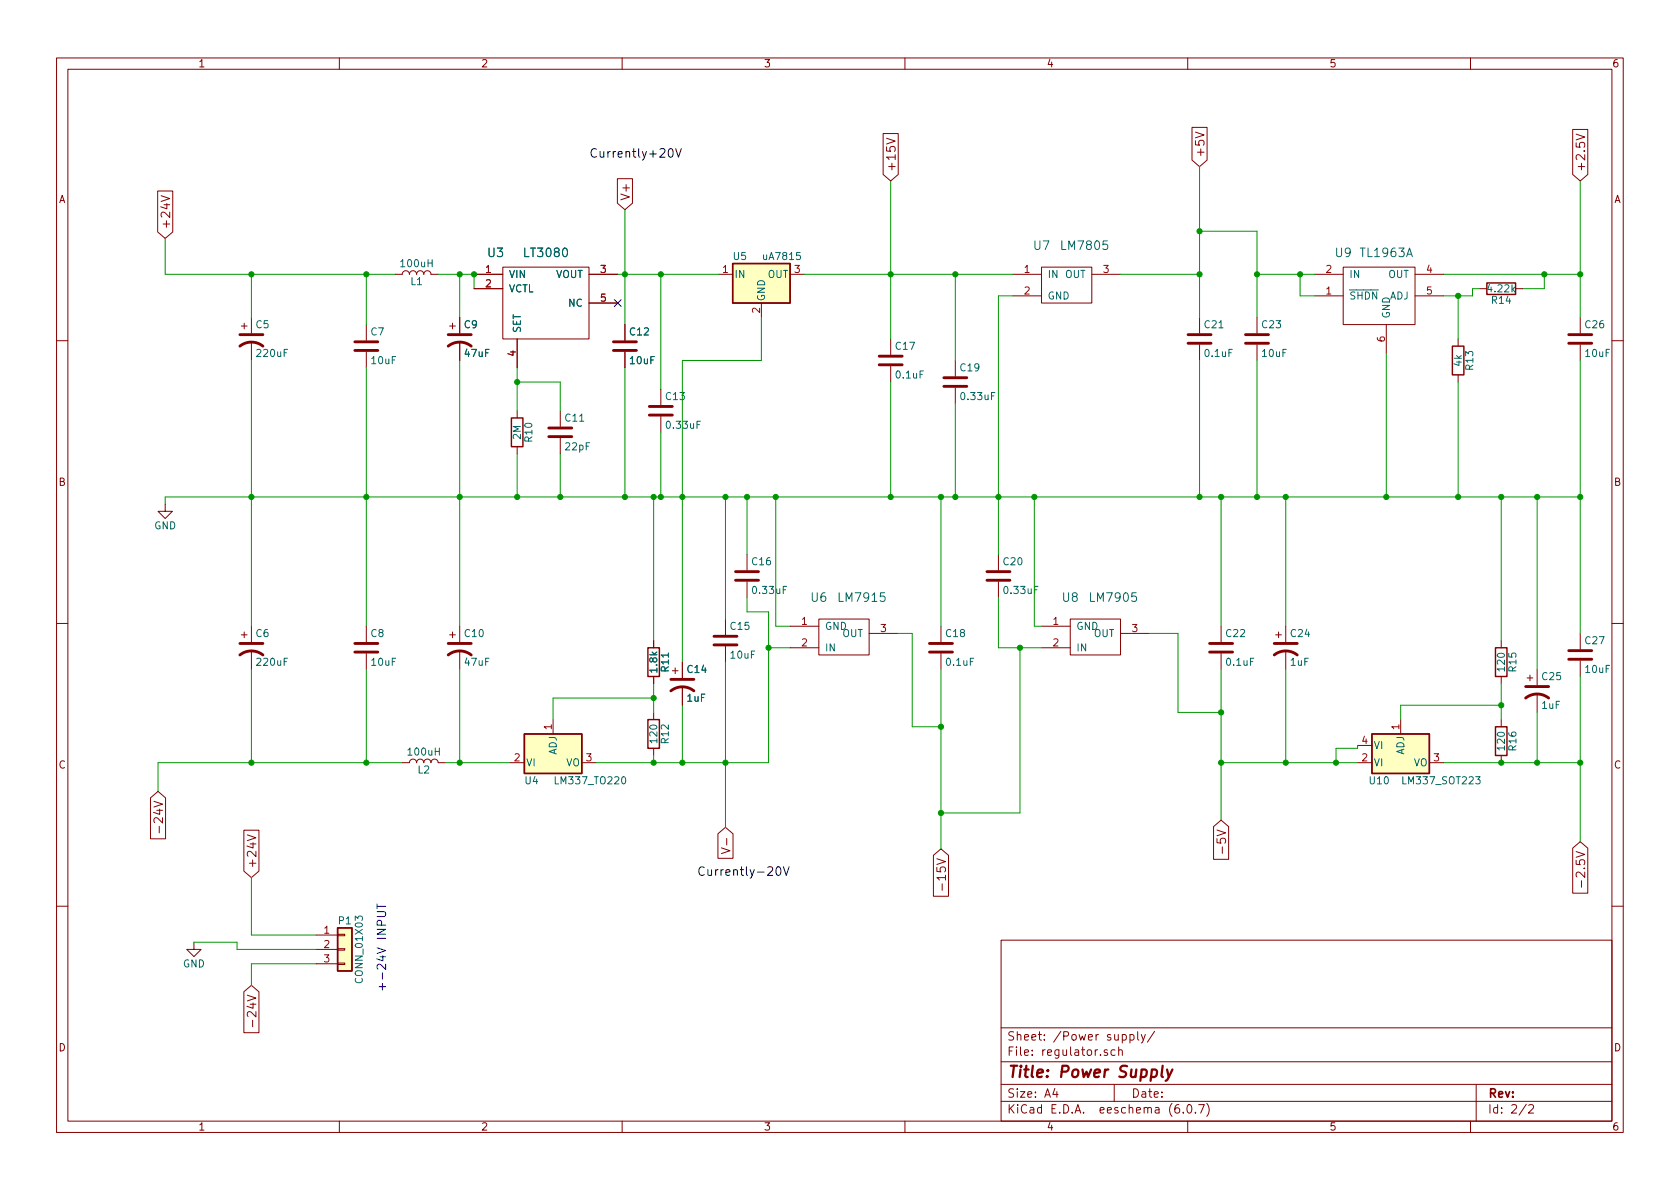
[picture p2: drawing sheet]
<svg xmlns="http://www.w3.org/2000/svg" width="297mm" height="210mm" viewBox="0 0 297 210" stroke-linecap="round" stroke-linejoin="round" font-family="sans-serif">
<g fill="none" stroke="#840000" stroke-width=".18">
<path d="M10 10.2h277v190.1h-277zM12 12.2h273v186.1h-273zM60 10.2v2M110 10.2v2M160 10.2v2M210 10.2v2M260 10.2v2M27.9 33.8h2.6v7.2l-1.3 1.2-1.3-1.2zM28.5 34.6l1.5 .5-1.5 .5M109.2 31.6h2.6v4.3l-1.3 1.2-1.3-1.2zM156.1 23.6h2.7v7.3l-1.3 1.1-1.4-1.1zM156.8 24.4l1.5 .6-1.5 .5"/>
<path d="M210.8 22.5h2.6v5.8l-1.3 1.2-1.3-1.2zM211.4 23.4l1.5 .5-1.5 .5M278.1 22.9h2.6v8l-1.3 1.1-1.3-1.1zM278.7 23.7l1.5 .5-1.5 .5M42.7 57.7h1M43.2 57.1v1.1M44.4 56.1v2.8M64.8 57.4v2.8M69.8 48.5h1.3a.64 .64 0 0 1 .7-.6 .64 .64 0 0 1 .6 .6 .64 .64 0 0 1 .6-.6 .64 .64 0 0 1 .7 .6 .64 .64 0 0 1 .6-.6 .64 .64 0 0 1 .6 .6 .64 .64 0 0 1 .7-.6 .64 .64 0 0 1 .6 .6h1.3M79.5 57.7h1M80 57.1v1.1M81.3 56.1v2.8"/>
<path d="M83.8 48.5h5.1M83.8 51h5.1M88.9 47.2h15.2v12.7h-15.2zM91.4 59.9v5.1M104.1 48.5h5.1M104.1 53.6h5.1M110.5 57.4v2.8M127 48.5h2.5M134.6 53.6v2.5M139.7 48.5h2.5M157.5 59.9v2.8M179.1 48.5h5"/>
<path d="M179.1 52.3h5M184.1 47.2h8.9v6.4h-8.9zM193 48.5h5.1M212.1 56.1v2.8M222.2 56.1v2.8M232.4 48.5h5.1M232.4 52.3h5.1M237.5 47.2h12.7v10.2h-12.7zM245.1 57.4v5.1M250.2 48.5h5.1M250.2 52.3h5.1M257.8 59.9v1.3"/>
<path d="M261.6 51h1.3M268 51h1.2M279.4 56.1v2.8M10 60.2h2M44.4 60.4v3.3M64.8 62.2v2.8M81.3 60.4v3.3M91.4 72.6v1.3M91.4 79v1.3M99.1 72.6v2.8M99.1 77.5v2.8M110.5 62.2v2.8"/>
<path d="M116.8 68.8v2.8M116.8 73.7v2.7M157.5 64.8v2.8M168.9 63.7v2.8M168.9 68.6v2.8M212.1 61v2.7M222.2 61v2.7M257.8 66.3v1.3M279.4 61v2.7M285 60.2h2M29.2 89.1v1.3h1.3l-1.3 1.3-1.3-1.3h1.3M132.1 98v2.8"/>
<path d="M176.5 98v2.8M10 110.2h2M42.7 112.3h1M43.2 111.8v1M44.4 110.7v2.8M44.4 115.1v3.3M64.8 110.7v2.8M64.8 115.6v2.8M79.5 112.3h1M80 111.8v1M81.3 110.7v2.8M81.3 115.1v3.3"/>
<path d="M115.6 113.3v1.2M115.6 119.6v1.3M118.9 118.6h1M119.4 118.1v1M120.6 117.1v2.8M128.3 109.5v2.8M128.3 114.3v2.8M132.1 102.9v2.8M139.7 110.7h5.1M139.7 114.5h5.1M144.8 109.5h8.9v6.3h-8.9zM153.7 112h5"/>
<path d="M166.4 110.7v2.8M166.4 115.6v2.8M176.5 102.9v2.8M184.1 110.7h5.1M184.1 114.5h5.1M189.2 109.5h8.9v6.3h-8.9zM198.1 112h5.1M215.9 110.7v2.8M215.9 115.6v2.8M225.6 112.3h1M226.1 111.8v1M227.3 110.7v2.8"/>
<path d="M227.3 115.1v3.3M265.4 113.3v1.2M265.4 119.6v1.3M270 119.9h1M270.5 119.4v1M271.8 118.4v2.8M279.4 112v2.8M279.4 116.8v2.8M285 110.2h2M71.1 134.9h1.3a.64 .64 0 0 1 .6-.7 .64 .64 0 0 1 .7 .7 .64 .64 0 0 1 .6-.7 .64 .64 0 0 1 .6 .7 .64 .64 0 0 1 .7-.7 .64 .64 0 0 1 .6 .7 .64 .64 0 0 1 .6-.7 .64 .64 0 0 1 .7 .7h1.2M90.2 134.9h2.5M97.8 127.2v2.6"/>
<path d="M102.9 134.9h2.5M115.6 126v1.2M115.6 132.3v1.3M120.6 121.4v3.3M240 134.9h2.6M240 131.8h2.6M247.6 127.2v2.6M252.7 134.9h2.6M265.4 127.2v1.3M265.4 133.6v1.3M271.8 122.7v3.3M26.6 141.1l1.3-1.2 1.4 1.2v7.2h-2.7z"/>
<path d="M28.2 146.1v1.2M43.1 146.8h2.7v7.2l-1.4 1.2-1.3-1.2zM43.7 147.6l1.5 .5-1.5 .6M126.9 147.4l1.4-1.1 1.3 1.1v4.4h-2.7zM127.5 149.9l1.6 .5-1.6 .5M128.5 148.3v1.1M165 151.3l1.4-1.2 1.3 1.2v7.2h-2.7zM166.6 156.3v1.1M214.6 146.2l1.3-1.2 1.3 1.2v5.8h-2.6zM216.1 149.7v1.2M278.1 150l1.3-1.2 1.3 1.2v7.9h-2.6zM279.6 155.7v1.2"/>
<path d="M10 160.2h2M34.3 166.6v1.3h1.3l-1.3 1.3-1.3-1.3h1.3M43.1 175.4l1.3-1.2 1.4 1.2v7.2h-2.7zM55.9 165.3h3.8M55.9 167.9h3.8M55.9 170.4h3.8M59.7 170.3h1.3v.3h-1.3zM59.7 167.8h1.3v.2h-1.3zM59.7 165.2h1.3v.3h-1.3zM177 166.3h108v32h-108zM285 160.2h2M44.7 180.4v1.2"/>
<path d="M60 198.3v2M110 198.3v2M160 198.3v2M177 194.8h108M177 191.8h108M177 187.8h108M177 181.8h108M186.5 192.5l-.4 1h1M186.9 193v1M195.8 185.7l-.4-.1-.2 .2 .1 .3 .5 .1v.4h-.6M197 191.8v3M197.1 185.7l-.4-.1-.3 .3v.4l.2 .3h.5"/>
<path d="M197.8 185.8l.2-.2 .4 .1v.9M197.8 185.1v1.5M198.4 183l.5-.1 .2 .3v.4l-.1 .3h-.6M199.8 183l.4-.1 .3 .3v.4l-.1 .3h-.6M199.8 182.9v1.5M201.1 182.4v1.3l.3 .2M201.8 182.9l.3 1M202.5 182.9l-.5 1.4-.2 .1M204.1 182.4l-1.2 1.9M208.4 195.3a.59 .59 0 0 0-.7 .7v.5l.2 .3h.4l.2-.1 .1-.5-.2-.2-.4-.1-.3 .3M209.2 196.7v.1M210 198.3v2"/>
<path d="M210.1 195.4l.1-.1a.81 .81 0 0 1 .6 .7 .81 .81 0 0 1-.3 .8h-.1a.81 .81 0 0 1-.6-.6 .81 .81 0 0 1 .3-.8zM211.4 196.7v.1M211.9 195.3h1l-.6 1.5M213.4 195.1a1.72 1.72 0 0 1 0 2.3M260 198.3v2M261 191.8v6.5M269.9 195.3l-1.3 1.9M270.3 195.5l.6-.2 .2 .2 .1 .3-1 1h1"/>
</g>
<path d="M205.6 188.5l-.2 1.7 .2 .3M206.3 189.1l.4 1.4M207.3 189.1l-.9 1.8-.3 .2" fill="none" stroke="#840000" stroke-width=".4"/>
<g fill="none" stroke="#840000" stroke-width=".51">
<path d="M42.4 59.2h4.1M79.2 59.2h4.1M210.1 59.2h4M220.2 59.2h4.1M277.4 59.2h4M42.4 61.2a3.3 3.3 0 0 1 4.1 0M62.7 62h4.1M62.7 60.4h4.1M79.2 61.2a3.3 3.3 0 0 1 4.1 0M97 77.2h4.1M97 75.7h4.1M108.5 62h4"/>
<path d="M108.5 60.4h4M114.8 73.4h4.1M114.8 71.9h4.1M155.4 64.5h4.1M155.4 63h4.1M166.9 68.3h4M166.9 66.8h4M210.1 60.7h4M220.2 60.7h4.1M277.4 60.7h4M42.4 115.8a3.3 3.3 0 0 1 4.1 0M42.4 113.8h4.1"/>
<path d="M62.7 113.8h4.1M62.7 115.3h4.1M79.2 115.8a3.3 3.3 0 0 1 4.1 0M79.2 113.8h4.1M126.2 114h4.1M126.2 112.5h4.1M130 102.6h4.1M130 101.1h4.1M164.3 113.8h4.1M164.3 115.3h4.1M174.5 102.6h4.1M174.5 101.1h4.1"/>
<path d="M213.9 113.8h4M213.9 115.3h4M225.3 115.8a3.3 3.3 0 0 1 4.1 0M225.3 113.8h4.1M277.4 116.6h4M277.4 115.1h4M118.6 122.2a3.3 3.3 0 0 1 4.1 0M118.6 120.1h4.1M269.7 123.4a3.3 3.3 0 0 1 4.1 0M269.7 121.4h4.1"/>
</g>
<g fill="#ffffc2" stroke="#ffffc2" stroke-width=".18">
<path d="M242.6 129.8h10.1v7h-10.1z"/>
<path d="M59.7 164.1h2.5v7.6h-2.5z"/>
<path d="M129.5 46.6h10.2v7h-10.2z"/>
<path d="M92.7 129.8h10.2v7h-10.2z"/>
</g>
<path d="M129.5 46.6h10.2v7h-10.2zM262.9 50h5.1v2.1h-5.1zM90.4 73.9h2.1v5.1h-2.1zM256.8 61.2h2v5.1h-2zM114.6 114.5h2v5.1h-2zM264.4 114.5h2v5.1h-2zM92.7 129.8h10.2v7h-10.2zM114.6 127.2h2v5.1h-2zM242.6 129.8h10.1v7h-10.1zM264.4 128.5h2v5.1h-2zM59.7 164.1h2.5v7.6h-2.5z" fill="none" stroke="#840000" stroke-width=".25"/>
<path d="M118.4 26.4l.1-.1a.83 .83 0 0 1 .6 .6 .83 .83 0 0 1-.3 .8l-.1 .1a.83 .83 0 0 1-.6-.6 .83 .83 0 0 1 .3-.8zM119.5 26.3l.5 1.5 .5-1.5M137.4 153.4l.2-.1a.83 .83 0 0 1 .6 .6 .83 .83 0 0 1-.3 .8l-.2 .1a.83 .83 0 0 1-.6-.6 .83 .83 0 0 1 .3-.8zM138.5 153.3l.5 1.5 .5-1.5" fill="none" stroke="#0f0f0f" stroke-width=".18"/>
<path d="M66.7 159.8v.9M66.7 161.2h1.2l.3 .3-.1 .4-.2 .2h-1.2M66.7 160.3h1.5" fill="none" stroke="#0000c2" stroke-width=".18"/>
<g fill="none" stroke="#009600" stroke-width=".18">
<path d="M110.5 37.1v20.3M157.5 32v27.9M212.1 29.5v26.6M279.4 32v24.1M29.2 42.2v6.3h40.6M44.4 48.5v7.6M64.8 48.5v8.9M77.5 48.5h6.3v2.5M81.3 48.5v7.6M109.2 48.5h17.8M116.8 48.5v20.3M134.6 56.1v7.6h-14v53.4"/>
<path d="M142.2 48.5h36.9M168.9 48.5v15.2M179.1 52.3h-2.6v45.7M198.1 48.5h14M212.1 40.9h10.1v15.2M222.2 48.5h10.2M229.9 48.5v3.8h2.5M255.3 48.5h24.1M257.8 52.3v7.6M261.6 51h-1.3v1.3h-5M273 48.5v2.5h-3.8M44.4 63.7v47"/>
<path d="M64.8 65v45.7M81.3 63.7v47M91.4 67.6h7.7v5M91.4 65v7.6M110.5 65v22.9M116.8 76.4v11.5M157.5 67.6v20.3M168.9 71.4v16.5M212.1 63.7v24.2M222.2 63.7v24.2M245.1 62.5v25.4M257.8 67.6v20.3"/>
<path d="M279.4 63.7v48.3M91.4 80.3v7.6M99.1 80.3v7.6M115.6 87.9v25.4M128.3 87.9v21.6M132.1 87.9v10.1M137.2 87.9v22.8h2.5M166.4 87.9v22.8M182.9 87.9v22.8h1.2M215.9 87.9v22.8M227.3 87.9v22.8M265.4 87.9v25.4"/>
<path d="M271.8 87.9v30.5M279.4 87.9h-250.2v1.2M44.4 118.4v16.5M64.8 118.4v16.5M81.3 118.4v16.5M128.3 117.1v29.2M132.1 105.7v2.5h3.8v26.7h-30.5M135.9 114.5h3.8M158.7 112h2.6v16.5h5.1M166.4 118.4v31.7M176.5 105.7v8.8h7.6M180.3 114.5v29.3h-13.9"/>
<path d="M203.2 112h5.1v14h7.6M215.9 118.4v26.6M227.3 118.4v16.5M279.4 119.6v29.2M71.1 134.9h-43.2v5M78.7 134.9h11.5M115.6 120.9v5.1M115.6 133.6v1.3M115.6 123.4h-17.8v3.8M120.6 124.7v10.2M215.9 134.9h24.1M240 131.8v.5h-3.8v2.6"/>
<path d="M255.3 134.9h24.1M265.4 120.9v6.3M265.4 124.7h-17.8v2.5M271.8 126v8.9M44.4 155.2v10.1h11.5M34.3 166.6h7.6v1.3h14M55.9 170.4h-11.5v3.8"/>
</g>
<path d="M108.6 53l1.2 1.2M109.8 53l-1.2 1.2" fill="none" stroke="#000084" stroke-width=".18"/>
<g fill="#009600" stroke="#009600" stroke-width=".18">
<circle cx="44.4" cy="48.5" r=".46"/>
<circle cx="91.4" cy="87.9" r=".46"/>
<circle cx="99.1" cy="87.9" r=".46"/>
<circle cx="91.4" cy="67.6" r=".46"/>
<circle cx="81.3" cy="87.9" r=".46"/>
<circle cx="64.8" cy="48.5" r=".46"/>
<circle cx="81.3" cy="48.5" r=".46"/>
<circle cx="83.8" cy="48.5" r=".46"/>
<circle cx="64.8" cy="87.9" r=".46"/>
<circle cx="81.3" cy="134.9" r=".46"/>
<circle cx="44.4" cy="134.9" r=".46"/>
<circle cx="64.8" cy="134.9" r=".46"/>
<circle cx="44.4" cy="87.9" r=".46"/>
<circle cx="116.8" cy="48.5" r=".46"/>
<circle cx="110.5" cy="87.9" r=".46"/>
<circle cx="137.2" cy="87.9" r=".46"/>
<circle cx="157.5" cy="87.9" r=".46"/>
<circle cx="166.4" cy="87.9" r=".46"/>
<circle cx="168.9" cy="87.9" r=".46"/>
<circle cx="168.9" cy="48.5" r=".46"/>
<circle cx="110.5" cy="48.5" r=".46"/>
<circle cx="157.5" cy="48.5" r=".46"/>
<circle cx="115.6" cy="134.9" r=".46"/>
<circle cx="166.4" cy="128.5" r=".46"/>
<circle cx="166.4" cy="143.8" r=".46"/>
<circle cx="128.3" cy="134.9" r=".46"/>
<circle cx="120.6" cy="134.9" r=".46"/>
<circle cx="128.3" cy="87.9" r=".46"/>
<circle cx="115.6" cy="123.4" r=".46"/>
<circle cx="135.9" cy="114.5" r=".46"/>
<circle cx="132.1" cy="87.9" r=".46"/>
<circle cx="120.6" cy="87.9" r=".46"/>
<circle cx="116.8" cy="87.9" r=".46"/>
<circle cx="115.6" cy="87.9" r=".46"/>
<circle cx="180.3" cy="114.5" r=".46"/>
<circle cx="227.3" cy="134.9" r=".46"/>
<circle cx="215.9" cy="134.9" r=".46"/>
<circle cx="227.3" cy="87.9" r=".46"/>
<circle cx="215.9" cy="126" r=".46"/>
<circle cx="279.4" cy="48.5" r=".46"/>
<circle cx="273" cy="48.5" r=".46"/>
<circle cx="279.4" cy="87.9" r=".46"/>
<circle cx="229.9" cy="48.5" r=".46"/>
<circle cx="257.8" cy="52.3" r=".46"/>
<circle cx="271.8" cy="134.9" r=".46"/>
<circle cx="279.4" cy="134.9" r=".46"/>
<circle cx="265.4" cy="134.9" r=".46"/>
<circle cx="265.4" cy="124.7" r=".46"/>
<circle cx="265.4" cy="87.9" r=".46"/>
<circle cx="245.1" cy="87.9" r=".46"/>
<circle cx="257.8" cy="87.9" r=".46"/>
<circle cx="271.8" cy="87.9" r=".46"/>
<circle cx="236.2" cy="134.9" r=".46"/>
<circle cx="176.5" cy="87.9" r=".46"/>
<circle cx="182.9" cy="87.9" r=".46"/>
<circle cx="212.1" cy="40.9" r=".46"/>
<circle cx="222.2" cy="48.5" r=".46"/>
<circle cx="212.1" cy="48.5" r=".46"/>
<circle cx="222.2" cy="87.9" r=".46"/>
<circle cx="215.9" cy="87.9" r=".46"/>
<circle cx="212.1" cy="87.9" r=".46"/>
</g>
<text font-size="2.8" fill="#840000" x="178" y="190.6">Title: Power Supply</text>
<g font-size="2.1" fill="#0f0f0f">
<text x="104.1" y="27.9">Currently+20V</text>
<text x="123.2" y="154.9">Currently-20V</text>
</g>
<g font-size="2.1" fill="#840000">
<text x="213" y="27.9" transform="rotate(-90 213 27.9)">+5V</text>
<text x="111.4" y="35.6" transform="rotate(-90 111.4 35.6)">V+</text>
<text x="158.4" y="30.5" transform="rotate(-90 158.4 30.5)">+15V</text>
<text x="280.3" y="30.5" transform="rotate(-90 280.3 30.5)">+2.5V</text>
<text x="30.1" y="40.6" transform="rotate(-90 30.1 40.6)">+24V</text>
<text x="28.8" y="146" transform="rotate(-90 28.8 146)">-24V</text>
<text x="216.8" y="149.9" transform="rotate(-90 216.8 149.9)">-5V</text>
<text x="45.3" y="153.7" transform="rotate(-90 45.3 153.7)">+24V</text>
<text x="280.3" y="155.4" transform="rotate(-90 280.3 155.4)">-2.5V</text>
<text x="167.2" y="156.1" transform="rotate(-90 167.2 156.1)">-15V</text>
<text x="45.3" y="180.2" transform="rotate(-90 45.3 180.2)">-24V</text>
<text x="178" y="184">Sheet: /Power supply/</text>
<text x="178" y="186.7">File: regulator.sch</text>
<text x="178" y="196.9">KiCad E.D.A. eeschema (6.0.7)</text>
<text x="178" y="194.1">Size: A4</text>
<text x="200" y="194.1">Date:</text>
<text x="263" y="194.1">Rev:</text>
<text x="263" y="196.9">Id: 2/2</text>
</g>
<g font-size="2.1" fill="#006464">
<text x="86.3" y="45.5">U3</text>
<text x="92.9" y="45.5">LT3080</text>
<text x="182.8" y="44.2">U7</text>
<text x="187.9" y="44.2">LM7805</text>
<text x="236.1" y="45.5">U9</text>
<text x="240.7" y="45.5">TL1963A</text>
<text x="143.4" y="106.4">U6</text>
<text x="148.5" y="106.4">LM7915</text>
<text x="187.9" y="106.4">U8</text>
<text x="193" y="106.4">LM7905</text>
</g>
<text font-size="2.1" fill="#0000c2" x="68.3" y="175.5" transform="rotate(-90 68.3 175.5)">+-24V INPUT</text>
<g font-size="1.8" fill="#840000">
<text x="35" y="11.9">1</text>
<text x="85" y="11.9">2</text>
<text x="135" y="11.9">3</text>
<text x="185" y="11.9">4</text>
<text x="235" y="11.9">5</text>
<text x="285" y="11.9">6</text>
<text x="10.3" y="35.9">A</text>
<text x="285.3" y="35.9">A</text>
<text x="10.3" y="85.9">B</text>
<text x="285.3" y="85.9">B</text>
<text x="10.3" y="135.9">C</text>
<text x="285.3" y="135.9">C</text>
<text x="10.3" y="185.9">D</text>
<text x="285.3" y="185.9">D</text>
<text x="35" y="199.9">1</text>
<text x="85" y="199.9">2</text>
<text x="135" y="199.9">3</text>
<text x="185" y="199.9">4</text>
<text x="235" y="199.9">5</text>
<text x="285" y="199.9">6</text>
</g>
<g font-size="1.8" fill="#006464">
<text x="71" y="47.2">100uH</text>
<text x="129.7" y="46">U5</text>
<text x="135.1" y="46">uA7815</text>
<text x="72.6" y="50.4">L1</text>
<text x="89.9" y="49.1">VIN</text>
<text x="89.9" y="51.7">VCTL</text>
<text x="98.2" y="49.1">VOUT</text>
<text x="129.8" y="49.1">IN</text>
<text x="135.3" y="53.3" transform="rotate(-90 135.3 53.3)">GND</text>
<text x="135.7" y="49.1">OUT</text>
<text x="185.2" y="49.1">IN</text>
<text x="185.2" y="53">GND</text>
<text x="188.3" y="49.1">OUT</text>
<text x="238.5" y="53">~{SHDN}ADJ</text>
<text x="238.5" y="49.1">IN</text>
<text x="245.4" y="49.1">OUT</text>
<text x="263.2" y="51.7">4.22k</text>
<text x="263.8" y="53.7">R14</text>
<text x="45.3" y="58">C5</text>
<text x="65.6" y="59.3">C7</text>
<text x="82.1" y="58">C9</text>
<text x="92.1" y="58.9" transform="rotate(-90 92.1 58.9)">SET</text>
<text x="100.6" y="54.2">NC</text>
<text x="111.4" y="59.3">C12</text>
<text x="213" y="58">C21</text>
<text x="223.2" y="58">C23</text>
<text x="245.7" y="56.4" transform="rotate(-90 245.7 56.4)">GND</text>
<text x="280.3" y="58">C26</text>
<text x="45.5" y="63.1">220uF</text>
<text x="65.7" y="64.4">10uF</text>
<text x="82.3" y="63.1">47uF</text>
<text x="111.5" y="64.4">10uF</text>
<text x="158.4" y="61.8">C17</text>
<text x="169.8" y="65.7">C19</text>
<text x="213.1" y="63.1">0.1uF</text>
<text x="223.2" y="63.1">10uF</text>
<text x="258.4" y="64.7" transform="rotate(-90 258.4 64.7)">4k</text>
<text x="260.5" y="65.4" transform="rotate(-90 260.5 65.4)">R13</text>
<text x="280.4" y="63.1">10uF</text>
<text x="117.8" y="70.7">C13</text>
<text x="158.5" y="66.9">0.1uF</text>
<text x="170.1" y="70.7">0.33uF</text>
<text x="92.1" y="77.7" transform="rotate(-90 92.1 77.7)">2M</text>
<text x="100" y="74.5">C11</text>
<text x="118" y="75.8">0.33uF</text>
<text x="94.1" y="78.1" transform="rotate(-90 94.1 78.1)">R10</text>
<text x="100" y="79.6">22pF</text>
<text x="27.2" y="93.6">GND</text>
<text x="133" y="99.9">C16</text>
<text x="177.5" y="99.9">C20</text>
<text x="133.2" y="105">0.33uF</text>
<text x="177.7" y="105">0.33uF</text>
<text x="45.3" y="112.6">C6</text>
<text x="65.6" y="112.6">C8</text>
<text x="82.2" y="112.6">C10</text>
<text x="129.2" y="111.4">C15</text>
<text x="145.8" y="111.4">GND</text>
<text x="148.9" y="112.6">OUT</text>
<text x="167.3" y="112.6">C18</text>
<text x="190.2" y="111.4">GND</text>
<text x="193.4" y="112.6">OUT</text>
<text x="216.8" y="112.6">C22</text>
<text x="228.3" y="112.6">C24</text>
<text x="280.3" y="113.9">C27</text>
<text x="45.5" y="117.7">220uF</text>
<text x="65.7" y="117.7">10uF</text>
<text x="82.3" y="117.7">47uF</text>
<text x="116.2" y="118.8" transform="rotate(-90 116.2 118.8)">1.8k</text>
<text x="118.2" y="118.7" transform="rotate(-90 118.2 118.7)">R11</text>
<text x="121.6" y="119">C14</text>
<text x="129.2" y="116.5">10uF</text>
<text x="145.8" y="115.2">IN</text>
<text x="167.4" y="117.7">0.1uF</text>
<text x="190.2" y="115.2">IN</text>
<text x="216.9" y="117.7">0.1uF</text>
<text x="228.2" y="117.7">1uF</text>
<text x="266.1" y="118.6" transform="rotate(-90 266.1 118.6)">120</text>
<text x="268.1" y="118.7" transform="rotate(-90 268.1 118.7)">R15</text>
<text x="280.4" y="119">10uF</text>
<text x="121.5" y="124.1">1uF</text>
<text x="272.6" y="125.3">1uF</text>
<text x="272.7" y="120.3">C25</text>
<text x="116.2" y="131.3" transform="rotate(-90 116.2 131.3)">120</text>
<text x="118.2" y="131.4" transform="rotate(-90 118.2 131.4)">R12</text>
<text x="72.3" y="133.6">100uH</text>
<text x="73.9" y="136.8">L2</text>
<text x="93" y="135.5">VI</text>
<text x="98.4" y="133.6" transform="rotate(-90 98.4 133.6)">ADJ</text>
<text x="100.1" y="135.5">VO</text>
<text x="242.8" y="135.5">VI</text>
<text x="242.8" y="132.5">VI</text>
<text x="248.3" y="133.6" transform="rotate(-90 248.3 133.6)">ADJ</text>
<text x="249.9" y="135.5">VO</text>
<text x="266.1" y="132.5" transform="rotate(-90 266.1 132.5)">120</text>
<text x="268.1" y="132.7" transform="rotate(-90 268.1 132.7)">R16</text>
<text x="92.8" y="138.7">U4</text>
<text x="98.4" y="138.7">LM337_TO220</text>
<text x="242.2" y="138.7">U10</text>
<text x="248.3" y="138.7">LM337_SOT223</text>
<text x="59.9" y="163.4">P1</text>
<text x="32.3" y="171.1">GND</text>
<text x="64.1" y="173.5" transform="rotate(-90 64.1 173.5)">CONN_01X03</text>
</g>
<g font-size="1.8" fill="#a90000">
<text x="85.9" y="48.3">1</text>
<text x="85.9" y="50.8">2</text>
<text x="106.2" y="48.3">3</text>
<text x="106.2" y="53.3">5</text>
<text x="127.8" y="48.3">1</text>
<text x="140.5" y="48.3">3</text>
<text x="181.1" y="48.3">1</text>
<text x="181.1" y="52.1">2</text>
<text x="195.1" y="48.3">3</text>
<text x="234.5" y="52.1">1</text>
<text x="234.5" y="48.3">2</text>
<text x="252.2" y="48.3">4</text>
<text x="252.2" y="52.1">5</text>
<text x="134.4" y="55.4" transform="rotate(-90 134.4 55.4)">2</text>
<text x="91.2" y="63" transform="rotate(-90 91.2 63)">4</text>
<text x="244.9" y="60.4" transform="rotate(-90 244.9 60.4)">6</text>
<text x="141.7" y="110.5">1</text>
<text x="155.7" y="111.8">3</text>
<text x="186.2" y="110.5">1</text>
<text x="200.2" y="111.8">3</text>
<text x="141.7" y="114.3">2</text>
<text x="186.2" y="114.3">2</text>
<text x="97.5" y="129" transform="rotate(-90 97.5 129)">1</text>
<text x="240.8" y="131.6">4</text>
<text x="247.4" y="129" transform="rotate(-90 247.4 129)">1</text>
<text x="90.9" y="134.6">2</text>
<text x="103.6" y="134.6">3</text>
<text x="240.8" y="134.6">2</text>
<text x="253.5" y="134.6">3</text>
<text x="57.3" y="165.1">1</text>
<text x="57.3" y="167.6">2</text>
<text x="57.3" y="170.2">3</text>
</g>
</svg>
